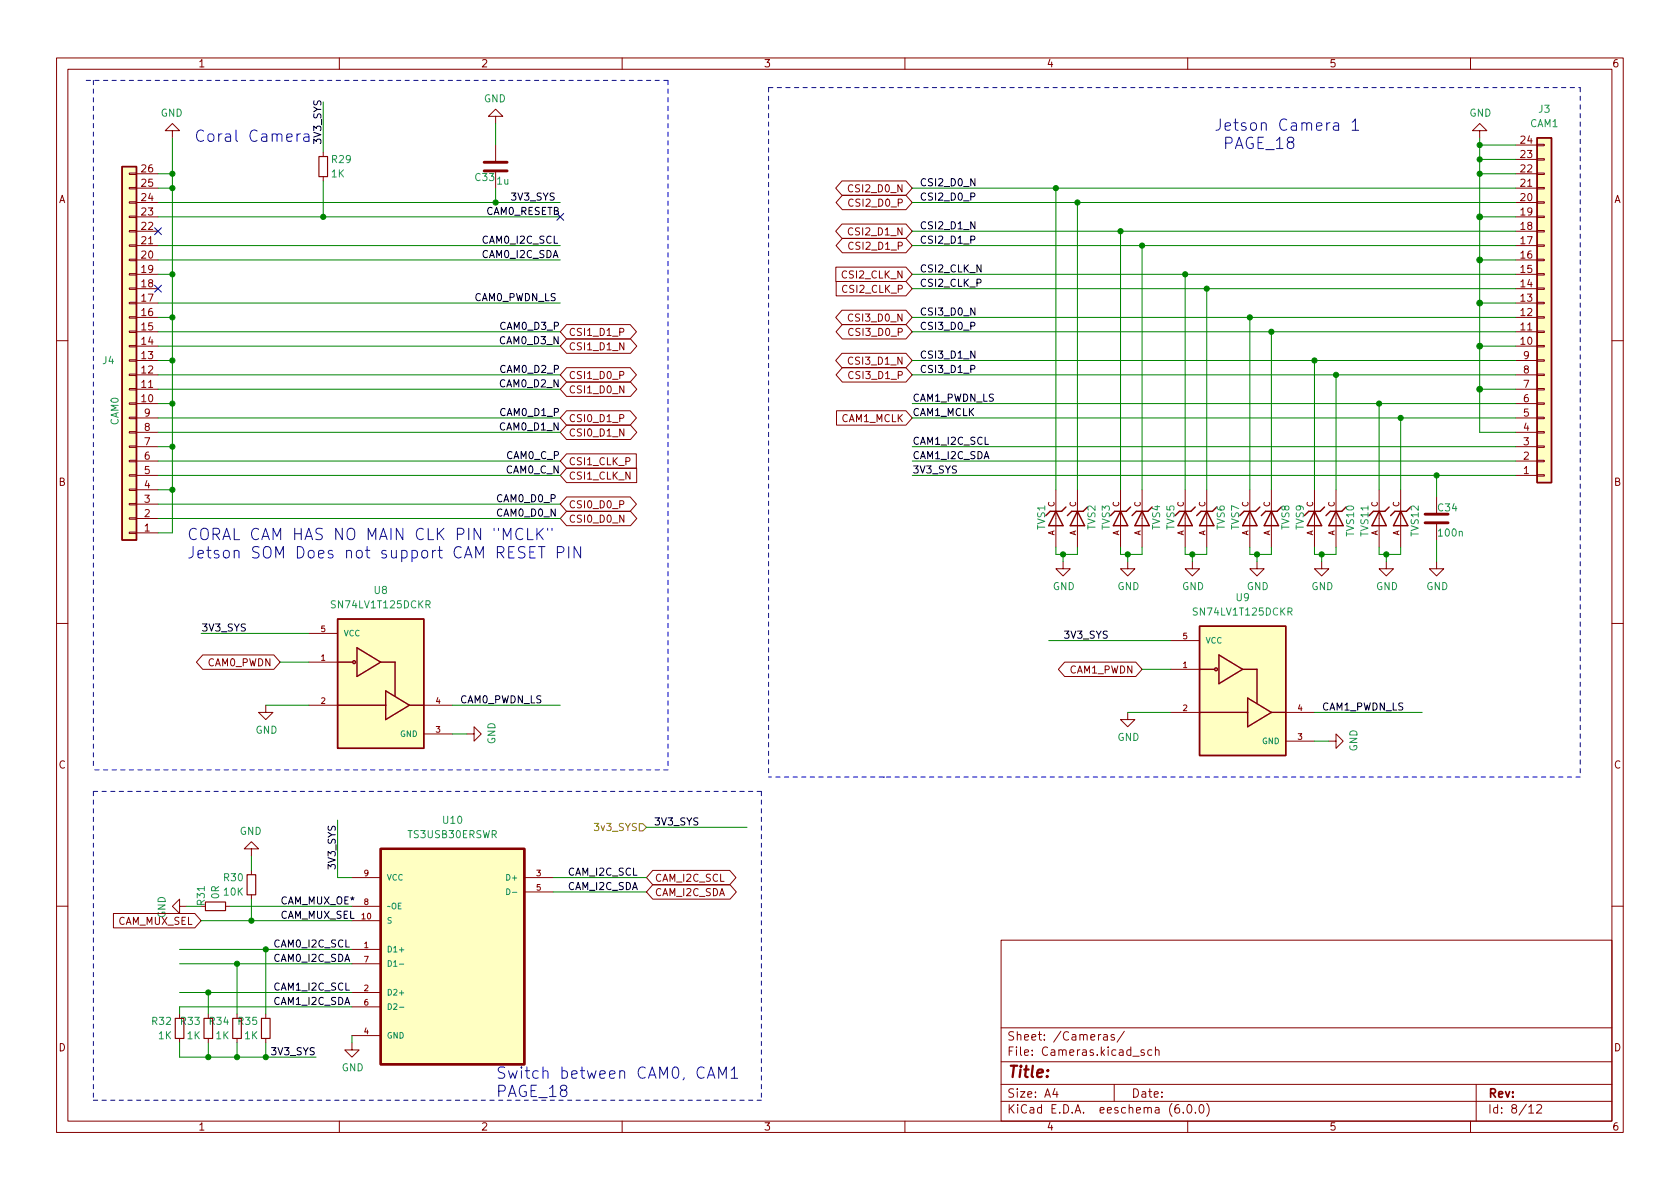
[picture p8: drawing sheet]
<svg xmlns="http://www.w3.org/2000/svg" width="297mm" height="210mm" viewBox="0 0 297 210" stroke-linecap="round" stroke-linejoin="round" font-family="sans-serif">
<g fill="none" stroke="#840000" stroke-width=".18">
<path d="M10 10.2h277v190.1h-277zM12 12.2h273v186.1h-273zM60 10.2v2M110 10.2v2M160 10.2v2M210 10.2v2M260 10.2v2M22.9 30.6h1.2v.3h-1.2zM22.9 33.1h1.2v.3h-1.2zM22.9 35.7h1.2v.2h-1.2zM22.9 38.2h1.2v.3h-1.2zM24.1 38.3h3.8"/>
<path d="M24.1 35.8h3.8M24.1 33.3h3.8M24.1 30.7h3.8M30.5 23.1h1.2l-1.2-1.3-1.3 1.3h1.3v1.3M57.1 26.9v.8M57.1 31.2v.8M87.6 20.6h1.3l-1.3-1.3-1.2 1.3h1.2v1.2M87.6 25.6v2.8M87.6 30.5v2.8M148.9 39.6h11.3l1.1 1.3-1.1 1.3h-11.3l-1.1-1.3zM148.9 32h11.3l1.1 1.3-1.1 1.2h-11.3l-1.1-1.2zM148.9 34.5h11.3l1.1 1.3-1.1 1.3h-11.3l-1.1-1.3z"/>
<path d="M261.6 23.1h-1.3l1.3-1.3 1.3 1.3h-1.3v1.3M268 38.3h3.8M268 35.8h3.8M268 33.3h3.8M268 30.7h3.8M268 28.2h3.8M268 25.6h3.8M271.8 25.5h1.2v.3h-1.2zM271.8 28.1h1.2v.2h-1.2zM271.8 30.6h1.2v.3h-1.2zM271.8 33.1h1.2v.3h-1.2zM271.8 35.7h1.2v.2h-1.2z"/>
<path d="M271.8 38.2h1.2v.3h-1.2zM22.9 40.8h1.2v.2h-1.2zM22.9 43.3h1.2v.3h-1.2zM22.9 45.8h1.2v.3h-1.2zM22.9 48.4h1.2v.2h-1.2zM22.9 50.9h1.2v.3h-1.2zM22.9 53.5h1.2v.2h-1.2zM22.9 56h1.2v.3h-1.2zM22.9 58.5h1.2v.3h-1.2zM24.1 58.7h3.8M24.1 56.1h3.8M24.1 53.6h3.8"/>
<path d="M24.1 51h3.8M24.1 48.5h3.8M24.1 46h3.8M24.1 43.4h3.8M24.1 40.9h3.8M100.2 59.9h11.3l1.1 1.3-1.1 1.3h-11.3l-1.1-1.3zM100.2 57.4h11.2l1.1 1.3-1.1 1.2h-11.2l-1.1-1.2zM147.8 47.2h12.4l1.1 1.3-1.1 1.3h-12.4zM147.8 49.8h12.4l1.1 1.2-1.1 1.3h-12.4zM148.9 54.9h11.3l1.1 1.2-1.1 1.3h-11.3l-1.1-1.3zM148.9 57.4h11.3l1.1 1.3-1.1 1.2h-11.3l-1.1-1.2zM148.9 42.2h11.3l1.1 1.2-1.1 1.3h-11.3l-1.1-1.3z"/>
<path d="M268 58.7h3.8M268 56.1h3.8M268 53.6h3.8M268 51h3.8M268 48.5h3.8M268 46h3.8M268 43.4h3.8M268 40.9h3.8M271.8 40.8h1.2v.2h-1.2zM271.8 43.3h1.2v.3h-1.2zM271.8 45.8h1.2v.3h-1.2zM271.8 48.4h1.2v.2h-1.2z"/>
<path d="M271.8 50.9h1.2v.3h-1.2zM271.8 53.5h1.2v.2h-1.2zM271.8 56h1.2v.3h-1.2zM271.8 58.5h1.2v.3h-1.2zM10 60.2h2M22.9 61.1h1.2v.2h-1.2zM22.9 63.6h1.2v.3h-1.2zM22.9 66.2h1.2v.2h-1.2zM22.9 68.7h1.2v.3h-1.2zM22.9 71.2h1.2v.3h-1.2zM22.9 73.8h1.2v.2h-1.2zM22.9 76.3h1.2v.3h-1.2z"/>
<path d="M22.9 78.9h1.2v.2h-1.2zM24.1 61.2h3.8M24.1 79h3.8M24.1 76.4h3.8M24.1 73.9h3.8M24.1 71.4h3.8M24.1 68.8h3.8M24.1 66.3h3.8M24.1 63.7h3.8M100.2 65h11.2l1.1 1.3-1.1 1.3h-11.2l-1.1-1.3zM100.2 75.2h11.3l1.1 1.2-1.1 1.3h-11.3l-1.1-1.3zM100.2 72.6h11.2l1.1 1.3-1.1 1.3h-11.2l-1.1-1.3z"/>
<path d="M100.2 67.6h11.3l1.1 1.2-1.1 1.3h-11.3l-1.1-1.3zM147.9 72.6h12.3l1.1 1.3-1.1 1.3h-12.3zM148.9 62.5h11.3l1.1 1.2-1.1 1.3h-11.3l-1.1-1.3zM148.9 65h11.3l1.1 1.3-1.1 1.3h-11.3l-1.1-1.3zM268 61.2h3.8M268 79h3.8M268 76.4h3.8M268 73.9h3.8M268 71.4h3.8M268 68.8h3.8M268 66.3h3.8M268 63.7h3.8"/>
<path d="M271.8 61.1h1.2v.2h-1.2zM271.8 63.6h1.2v.3h-1.2zM271.8 66.2h1.2v.2h-1.2zM271.8 68.7h1.2v.3h-1.2zM271.8 71.2h1.2v.3h-1.2zM271.8 73.8h1.2v.2h-1.2zM271.8 76.3h1.2v.3h-1.2zM271.8 78.9h1.2v.2h-1.2zM285 60.2h2M22.9 81.4h1.2v.3h-1.2zM22.9 83.9h1.2v.3h-1.2zM22.9 86.5h1.2v.2h-1.2z"/>
<path d="M22.9 89h1.2v.3h-1.2zM22.9 91.6h1.2v.2h-1.2zM22.9 94.1h1.2v.3h-1.2zM24.1 84.1h3.8M24.1 81.5h3.8M24.1 94.2h3.8M24.1 91.7h3.8M24.1 89.1h3.8M24.1 86.6h3.8M100.2 90.4h11.3l1.1 1.3-1.1 1.3h-11.3l-1.1-1.3zM100.2 87.9h11.2l1.1 1.2-1.1 1.3h-11.2l-1.1-1.3zM100.2 80.3h12.3v2.5h-12.3l-1.1-1.3z"/>
<path d="M100.2 82.8h12.4v2.5h-12.4l-1.1-1.2zM186.7 86.6v10.2M188 99.3v1.3h1.2l-1.2 1.2-1.3-1.2h1.3M190.5 86.6v10.2M198.1 86.6v10.2M199.4 99.3v1.3h1.3l-1.3 1.2-1.3-1.2h1.3M201.9 86.6v10.2M209.5 86.6v10.2M210.8 99.3v1.3h1.3l-1.3 1.2-1.3-1.2h1.3M213.4 86.6v10.2M221 86.6v10.2M222.2 99.3v1.3h1.3l-1.3 1.2-1.2-1.2h1.2"/>
<path d="M224.8 86.6v10.2M232.4 86.6v10.2M233.7 99.3v1.3h1.2l-1.2 1.2-1.3-1.2h1.3M236.2 86.6v10.2M243.8 86.6v10.2M245.1 99.3v1.3h1.3l-1.3 1.2-1.3-1.2h1.3M247.6 86.6v10.2M254 99.3v1.3h1.3l-1.3 1.2-1.3-1.2h1.3M254 87.9v2.8M254 92.7v2.8M268 84.1h3.8M268 81.5h3.8"/>
<path d="M271.8 81.4h1.2v.3h-1.2zM271.8 83.9h1.2v.3h-1.2zM10 110.2h2M35.8 115.8h12.6l1.1 1.3-1.1 1.3h-12.6l-1.1-1.3zM54.6 117.1h5.1M54.6 112h5.1M188.2 117.1h12.6l1.1 1.3-1.1 1.2h-12.6l-1.1-1.2zM207 118.4h5.1M207 113.3h5.1M285 110.2h2M47 124.7v1.3h1.3l-1.3 1.2-1.3-1.2h1.3M54.6 124.7h5.1"/>
<path d="M74.9 124.7h5.1M74.9 129.8h5.1M82.5 129.8h1.3v-1.3l1.3 1.3-1.3 1.3v-1.3M199.4 126v1.2h1.3l-1.3 1.3-1.3-1.3h1.3M207 126h5.1M227.3 126h5.1M227.3 131.1h5.1M234.9 131.1h1.3v-1.3l1.3 1.3-1.3 1.2v-1.2M44.4 150.1h1.3l-1.3-1.3-1.2 1.3h1.2v1.3M44.4 153.9v.8M44.4 158.2v.8M62.2 155.2h5.1"/>
<path d="M92.7 155.2h5.1M92.7 157.7h5.1M115.4 156.5h13.7l1.1 1.2-1.1 1.3h-13.7l-1.1-1.3zM115.4 153.9h13.6l1.1 1.3-1.1 1.3h-13.6l-1.1-1.3zM10 160.2h2M20.1 161.5h14.3l1.2 1.3-1.2 1.3h-14.3zM31.7 160.3v-1.3l-1.2 1.3 1.2 1.2v-1.2h1.3M31.7 179.3v.8M36.8 179.3v.8M39.9 160.3h.7M41.9 179.3v.8M47 179.3v.8"/>
<path d="M62.2 160.3h5.1M62.2 167.9h5.1M62.2 162.8h5.1M62.2 175.5h5.1M62.2 178h5.1M62.2 170.4h5.1M177 166.3h108v32h-108zM285 160.2h2M31.7 183.6v.8M36.8 183.6v.8M41.9 183.6v.8M47 183.6v.8"/>
<path d="M60 198.3v2M62.2 184.4v1.3h1.3l-1.3 1.2-1.2-1.2h1.2M62.2 183.1h5.1M110 198.3v2M160 198.3v2M177 194.8h108M177 191.8h108M177 187.8h108M177 181.8h108M186.5 192.5l-.4 1h1M186.9 193v1M195.1 183h.6l.1 .9"/>
<path d="M195.8 183.3l-.5 .1a.29 .29 0 0 0-.2 .2 .29 .29 0 0 0 .2 .3h.5M197 191.8v3M197 183l-.4-.1-.2 .2 .1 .3 .5 .1v.4h-.6M198.8 182.4l-1.3 1.9M202.3 185.7l-.4-.1-.2 .2 .1 .3 .5 .1v.4h-.6M203.6 185.7l-.4-.1-.3 .3v.4l.2 .3h.5M204.3 185.8l.2-.2 .4 .1v.9M204.3 185.1v1.5M208.4 195.3a.59 .59 0 0 0-.7 .7v.5l.2 .3h.4l.2-.1 .1-.5-.2-.2-.4-.1-.3 .3M209.2 196.7v.1M210 198.3v2M210.1 195.4l.1-.1a.81 .81 0 0 1 .6 .7 .81 .81 0 0 1-.3 .8h-.1a.81 .81 0 0 1-.6-.6 .81 .81 0 0 1 .3-.8z"/>
<path d="M211.4 196.7v.1M212.1 195.5l.3-.2a.81 .81 0 0 1 .5 .7 .81 .81 0 0 1-.3 .8h-.1a.81 .81 0 0 1-.4-1.3zM213.4 195.1a1.72 1.72 0 0 1 0 2.3M260 198.3v2M261 191.8v6.5M270.3 195.8l.4-.5v1.5M270.3 196.8h.9M271.7 195.5l.6-.2 .2 .2 .1 .3-.9 1h.9"/>
</g>
<g fill="none" stroke="#840000" stroke-width=".25">
<path d="M21.6 29.5h2.5v66h-2.5zM271.8 24.4h2.5v60.9h-2.5zM186.7 90.4l1.3 2.6h-2.6zM188.5 89.7l-.8 .7h-2l-.8 .8M190.5 90.4l1.3 2.6h-2.6zM192.3 89.7l-.8 .7h-2l-.8 .8M198.1 90.4l1.3 2.6h-2.6zM199.9 89.7l-.8 .7h-2l-.8 .8M201.9 90.4l1.3 2.6h-2.5zM203.7 89.7l-.8 .7h-2l-.7 .8M209.5 90.4l1.3 2.6h-2.5zM211.3 89.7l-.7 .7h-2.1l-.7 .8"/>
<path d="M213.4 90.4l1.2 2.6h-2.5zM215.1 89.7l-.7 .7h-2.1l-.7 .8M221 90.4l1.2 2.6h-2.5zM222.8 89.7l-.8 .7h-2l-.8 .8M224.8 90.4l1.3 2.6h-2.6zM226.6 89.7l-.8 .7h-2l-.8 .8M232.4 90.4l1.3 2.6h-2.6zM234.2 89.7l-.8 .7h-2l-.8 .8M236.2 90.4l1.3 2.6h-2.6zM238 89.7l-.8 .7h-2l-.8 .8M243.8 90.4l1.3 2.6h-2.5zM245.6 89.7l-.7 .7h-2.1l-.7 .8"/>
<path d="M247.6 90.4l1.3 2.6h-2.5zM249.4 89.7l-.7 .7h-2.1l-.7 .8M59.7 109.5h15.2v22.8h-15.2zM59.7 117.1h2.5M63.1 114.5l4.2 2.6-4.2 2.5zM67.3 117.1h2.5v6M212.1 110.7h15.2v22.9h-15.2zM212.1 118.4h2.5M215.5 115.8l4.2 2.6-4.2 2.5zM219.7 118.4h2.5v5.9M59.7 124.7h8.5M68.2 122.2l4.2 2.5-4.2 2.5z"/>
<path d="M72.4 124.7h2.5M212.1 126h8.5M220.6 123.4l4.2 2.6-4.2 2.5zM224.8 126h2.5"/>
<circle cx="62.6" cy="117.1" r=".25"/>
<circle cx="215" cy="118.4" r=".25"/>
</g>
<g fill="#ffffc2" stroke="#ffffc2" stroke-width=".18">
<path d="M59.7 109.5h15.2v22.8h-15.2z"/>
<path d="M271.8 24.4h2.5v60.9h-2.5z"/>
<path d="M212.1 110.7h15.2v22.9h-15.2z"/>
<path d="M67.3 150.1h25.4v38.1h-25.4z"/>
<path d="M21.6 29.5h2.5v66h-2.5z"/>
</g>
<path d="M56.4 27.7h1.5v3.5h-1.5zM36.3 159.5h3.6v1.5h-3.6zM43.7 154.7h1.5v3.5h-1.5zM31 180.1h1.5v3.5h-1.5zM36.1 180.1h1.5v3.5h-1.5zM41.1 180.1h1.6v3.5h-1.6zM46.2 180.1h1.6v3.5h-1.6z" fill="none" stroke="#840000" stroke-width=".2"/>
<path d="M85.6 28.7h4.1M85.6 30.2h4.1M252 92.5h4M252 90.9h4" fill="none" stroke="#840000" stroke-width=".51"/>
<path d="M67.3 150.1h25.4v38.1h-25.4z" fill="none" stroke="#840000" stroke-width=".41"/>
<path d="M89.6 157.2a.51 .51 0 0 1 .6 .5 .51 .51 0 0 1-.6 .5zM90.6 157.8h.8M70.6 168h.8M70.6 175.6h.8M70.6 178.1h.8M70.6 170.5h.8" fill="none" stroke="#008484" stroke-width=".18"/>
<path d="M113 145.7h.7l.6 .6-.6 .6h-.7z" fill="none" stroke="#848400" stroke-width=".18"/>
<g fill="none" stroke="#0000c2" stroke-width=".18">
<path d="M53.1 23.7a.51 .51 0 0 0-.6 .3M53.8 23.8l.2-.1 .5 .1 .1 1.2M54.6 24.1l-.6 .1a.39 .39 0 0 0-.3 .4 .39 .39 0 0 0 .3 .4l.6-.1M228 25.1l-.4-.4 .1-.2 .3-.2 .6 .1a.42 .42 0 0 1 .1 .4 .42 .42 0 0 1-.3 .3l-.6 .1-.2 .3v.4l.4 .4h.4l.4-.4-.1-.6-.3-.2M235.8 21.8l.2-.1 .6 .1 .1 1.2M236.7 22.2l-.7 .1a.39 .39 0 0 0-.3 .4 .39 .39 0 0 0 .3 .3l.7-.1M239.1 21.6l.5-.6v2M239.1 23h1.1M92.4 93.6a.81 .81 0 0 0-1 0 .81 .81 0 0 0-.2 1 .75 .75 0 0 0 .4 .7 .75 .75 0 0 0 .8-.1M93.3 93.4v2h.9M93.7 97.6h.6M94.6 96.7h-.9v2h.9"/>
<path d="M94.9 93.4v2M95.2 94.3l.9 1.1M95.2 96.7h1.2M95.8 96.7v2M96.1 93.4l-1.2 1.2M96.8 93.4v.4M97.6 93.4v.4M98.5 97.7h.8a.54 .54 0 0 0 .4-.5 .54 .54 0 0 0-.4-.5h-.8v2M100.6 96.7v2M102.7 96.7v2l-1.2-2v2M125.1 190.7l.6-2 .7 2M125.3 190.1h.9"/>
<path d="M127.1 190.7v-2l.6 1.4 .7-1.4v2M129.3 189.2l.5-.5v2M129.3 190.7h1.1"/>
</g>
<g fill="none" stroke="#0000c2" stroke-width=".18" stroke-dasharray=".8 .8">
<path d="M15.2 14.2h102.9M16.5 14.2v121.9M118.1 14.2v121.9M135.9 15.5v121.9M135.9 15.5h143.5M279.4 15.5v121.9M16.5 139.9v54.7M16.5 139.9h118.1M118.1 136.1h-101.6M134.6 139.9v54.7M156.2 137.4h-20.3M156.2 137.4h.1"/>
<path d="M279.4 137.4h-123.2M134.6 194.6h-118.1"/>
</g>
<g fill="none" stroke="#008400" stroke-width=".18">
<path d="M57.1 18v8.9M27.9 33.3h2.6M27.9 35.8h71.2M27.9 30.7h2.6M27.9 38.3h71.2M30.5 24.4v69.8h-2.6M57.1 32v6.3M87.6 21.8v3.8M87.6 33.3v2.5M161.3 33.3h106.7M161.3 35.8h106.7M186.7 33.3v53.3"/>
<path d="M190.5 35.8v50.8M261.6 30.7h6.4M261.6 38.3h6.4M261.6 24.4v52h6.4M261.6 28.2h6.4M261.6 25.6h6.4M27.9 58.7h71.2M27.9 56.1h2.6M27.9 43.4h71.2M27.9 46h71.2M27.9 53.6h71.2M27.9 48.5h2.6"/>
<path d="M161.3 58.7h106.7M161.3 56.1h106.7M161.3 40.9h106.7M161.3 43.4h106.7M161.3 48.5h106.7M161.3 51h106.7M198.1 40.9v45.7M201.9 43.4v43.2M209.5 48.5v38.1M213.4 51v35.6M221 56.1v30.5M224.8 58.7v27.9"/>
<path d="M261.6 46h6.4M261.6 53.6h6.4M27.9 71.4h2.6M27.9 73.9h71.2M27.9 66.3h71.2M27.9 63.7h2.6M27.9 76.4h71.2M27.9 79h2.6M27.9 68.8h71.2M27.9 61.2h71.2M161.3 71.4h106.7M161.3 73.9h106.7"/>
<path d="M161.3 66.3h106.7M161.3 63.7h106.7M161.3 79h106.7M232.4 63.7v22.9M236.2 66.3v20.3M243.8 71.4v15.2M247.6 73.9v12.7M261.6 68.8h6.4M261.6 61.2h6.4M27.9 81.5h71.2M27.9 84.1h71.2M27.9 86.6h2.6"/>
<path d="M27.9 91.7h71.2M27.9 89.1h71.2M161.3 81.5h106.7M161.3 84.1h106.7M186.7 96.8v1.2h3.8v-1.2M188 98v1.3M198.1 96.8v1.2h3.8v-1.2M199.4 98v1.3M209.5 96.8v1.2h3.9v-1.2M210.8 98v1.3M221 96.8v1.2h3.8v-1.2M222.2 98v1.3"/>
<path d="M232.4 96.8v1.2h3.8v-1.2M233.7 98v1.3M243.8 96.8v1.2h3.8v-1.2M245.1 98v1.3M254 84.1v3.8M254 95.5v3.8M35.6 112h19M49.5 117.1h5.1M185.4 113.3h21.6M201.9 118.4h5.1M47 124.7h7.6M80 124.7h19.1"/>
<path d="M80 129.8h2.5M199.4 126h7.6M232.4 131.1h2.5M232.4 126h19.1M44.4 151.4v2.5M44.4 159v3.8M59.7 145v10.2h2.5M97.8 155.2h16.5M97.8 157.7h16.5M114.3 146.3h17.8M31.7 167.9h30.5M31.7 175.5h30.5"/>
<path d="M31.7 170.4h30.5M33 160.3h2.6M35.6 162.8h26.6M36.8 175.5v3.8M40.6 160.3h21.6M41.9 170.4v8.9M47 167.9v11.4M62.2 178h-30.5v1.3M31.7 184.4v2.5h24.2M36.8 184.4v2.5M41.9 184.4v2.5M47 184.4v2.5"/>
<path d="M62.2 183.1v1.3"/>
</g>
<path d="M98.5 37.7l1.2 1.3M99.7 37.7l-1.2 1.3M27.3 40.3l1.2 1.2M27.3 50.4l1.2 1.3M28.5 40.3l-1.2 1.2M28.5 50.4l-1.2 1.3" fill="none" stroke="#000084" stroke-width=".18"/>
<g fill="#008400" stroke="#008400" stroke-width=".18">
<circle cx="201.9" cy="43.4" r=".46"/>
<circle cx="186.7" cy="33.3" r=".46"/>
<circle cx="190.5" cy="35.8" r=".46"/>
<circle cx="198.1" cy="40.9" r=".46"/>
<circle cx="188" cy="98" r=".46"/>
<circle cx="199.4" cy="98" r=".46"/>
<circle cx="243.8" cy="71.4" r=".46"/>
<circle cx="236.2" cy="66.3" r=".46"/>
<circle cx="210.8" cy="98" r=".46"/>
<circle cx="222.2" cy="98" r=".46"/>
<circle cx="232.4" cy="63.7" r=".46"/>
<circle cx="224.8" cy="58.7" r=".46"/>
<circle cx="221" cy="56.1" r=".46"/>
<circle cx="213.4" cy="51" r=".46"/>
<circle cx="209.5" cy="48.5" r=".46"/>
<circle cx="261.6" cy="53.6" r=".51"/>
<circle cx="261.6" cy="38.3" r=".51"/>
<circle cx="261.6" cy="46" r=".51"/>
<circle cx="261.6" cy="28.2" r=".46"/>
<circle cx="261.6" cy="25.6" r=".46"/>
<circle cx="261.6" cy="30.7" r=".46"/>
<circle cx="233.7" cy="98" r=".46"/>
<circle cx="261.6" cy="68.8" r=".51"/>
<circle cx="261.6" cy="61.2" r=".51"/>
<circle cx="247.6" cy="73.9" r=".46"/>
<circle cx="254" cy="84.1" r=".46"/>
<circle cx="245.1" cy="98" r=".46"/>
<circle cx="87.6" cy="35.8" r=".46"/>
<circle cx="57.1" cy="38.3" r=".46"/>
<circle cx="30.5" cy="30.7" r=".46"/>
<circle cx="30.5" cy="33.3" r=".46"/>
<circle cx="47" cy="186.9" r=".46"/>
<circle cx="36.8" cy="186.9" r=".46"/>
<circle cx="47" cy="167.9" r=".46"/>
<circle cx="36.8" cy="175.5" r=".46"/>
<circle cx="41.9" cy="170.4" r=".46"/>
<circle cx="44.4" cy="162.8" r=".46"/>
<circle cx="30.5" cy="48.5" r=".46"/>
<circle cx="30.5" cy="86.6" r=".46"/>
<circle cx="30.5" cy="79" r=".46"/>
<circle cx="41.9" cy="186.9" r=".46"/>
<circle cx="30.5" cy="56.1" r=".46"/>
<circle cx="30.5" cy="63.7" r=".46"/>
<circle cx="30.5" cy="71.4" r=".46"/>
</g>
<g font-size="2.8" fill="#0000c2">
<text x="214.6" y="23.1">Jetson Camera 1</text>
<text x="34.3" y="25.1">Coral Camera</text>
<text x="215.4" y="26.4">PAGE_18</text>
<text x="33" y="95.5">CORAL CAM HAS NO MAIN CLK PIN &quot;MCLK&quot;</text>
<text x="33" y="98.8">Jetson SOM Does not support CAM RESET PIN</text>
<text x="87.6" y="190.8">Switch between CAM0, CAM1</text>
<text x="87.6" y="194">PAGE_18</text>
</g>
<text font-size="2.8" fill="#840000" x="178" y="190.6">Title:</text>
<g font-size="2.1" fill="#840000">
<text x="178" y="184">Sheet: /Cameras/</text>
<text x="178" y="186.7">File: Cameras.kicad_sch</text>
<text x="178" y="196.9">KiCad E.D.A. eeschema (6.0.0)</text>
<text x="178" y="194.1">Size: A4</text>
<text x="200" y="194.1">Date:</text>
<text x="263" y="194.1">Rev:</text>
<text x="263" y="196.9">Id: 8/12</text>
</g>
<g font-size="1.8" fill="#840000">
<text x="35" y="11.9">1</text>
<text x="85" y="11.9">2</text>
<text x="135" y="11.9">3</text>
<text x="185" y="11.9">4</text>
<text x="235" y="11.9">5</text>
<text x="285" y="11.9">6</text>
<text x="268.9" y="27.9">23</text>
<text x="268.9" y="25.4">24</text>
<text x="10.3" y="35.9">A</text>
<text x="25.1" y="35.6">24</text>
<text x="25.1" y="33">25</text>
<text x="25.1" y="30.5">26</text>
<text x="150.4" y="34">CSI2_D0_N</text>
<text x="268.9" y="35.6">20</text>
<text x="268.9" y="33">21</text>
<text x="268.9" y="30.5">22</text>
<text x="285.3" y="35.9">A</text>
<text x="25.1" y="40.6">22</text>
<text x="25.1" y="38.1">23</text>
<text x="150.4" y="41.6">CSI2_D1_N</text>
<text x="150.5" y="36.5">CSI2_D0_P</text>
<text x="268.9" y="40.6">18</text>
<text x="268.9" y="38.1">19</text>
<text x="25.1" y="45.7">20</text>
<text x="25.1" y="43.2">21</text>
<text x="150.5" y="44.2">CSI2_D1_P</text>
<text x="268.9" y="45.7">16</text>
<text x="268.9" y="43.2">17</text>
<text x="25.1" y="53.3">17</text>
<text x="25.1" y="50.8">18</text>
<text x="25.1" y="48.3">19</text>
<text x="149.1" y="49.2">CSI2_CLK_N</text>
<text x="149.1" y="51.8">CSI2_CLK_P</text>
<text x="268.9" y="53.3">13</text>
<text x="268.9" y="50.8">14</text>
<text x="268.9" y="48.3">15</text>
<text x="25.1" y="58.4">15</text>
<text x="25.1" y="55.9">16</text>
<text x="100.5" y="59.4">CSI1_D1_P</text>
<text x="150.4" y="56.9">CSI3_D0_N</text>
<text x="150.5" y="59.4">CSI3_D0_P</text>
<text x="268.9" y="58.4">11</text>
<text x="268.9" y="55.9">12</text>
<text x="25.1" y="63.5">13</text>
<text x="25.1" y="61">14</text>
<text x="100.5" y="61.9">CSI1_D1_N</text>
<text x="150.4" y="64.5">CSI3_D1_N</text>
<text x="268.9" y="61">10</text>
<text x="269.4" y="63.5">9</text>
<text x="25.1" y="71.1">10</text>
<text x="25.1" y="68.6">11</text>
<text x="25.1" y="66">12</text>
<text x="100.5" y="67">CSI1_D0_P</text>
<text x="100.5" y="69.6">CSI1_D0_N</text>
<text x="150.5" y="67">CSI3_D1_P</text>
<text x="269.4" y="71.1">6</text>
<text x="269.4" y="68.6">7</text>
<text x="269.4" y="66">8</text>
<text x="25.5" y="76.2">8</text>
<text x="25.5" y="73.7">9</text>
<text x="100.5" y="77.2">CSI0_D1_N</text>
<text x="100.5" y="74.6">CSI0_D1_P</text>
<text x="148.8" y="74.6">CAM1_MCLK</text>
<text x="269.4" y="76.2">4</text>
<text x="269.4" y="73.7">5</text>
<text x="25.5" y="83.8">5</text>
<text x="25.5" y="81.3">6</text>
<text x="25.5" y="78.7">7</text>
<text x="100.5" y="82.3">CSI1_CLK_P</text>
<text x="269.4" y="83.8">1</text>
<text x="269.4" y="81.3">2</text>
<text x="269.4" y="78.7">3</text>
<text x="10.3" y="85.9">B</text>
<text x="25.5" y="88.9">3</text>
<text x="25.5" y="86.4">4</text>
<text x="100.5" y="89.9">CSI0_D0_P</text>
<text x="100.5" y="84.8">CSI1_CLK_N</text>
<text x="285.3" y="85.9">B</text>
<text x="25.5" y="94">1</text>
<text x="25.5" y="91.4">2</text>
<text x="100.5" y="92.4">CSI0_D0_N</text>
<text x="36.7" y="117.8">CAM0_PWDN</text>
<text x="189.1" y="119.1">CAM1_PWDN</text>
<text x="10.3" y="135.9">C</text>
<text x="285.3" y="135.9">C</text>
<text x="115.7" y="155.9">CAM_I2C_SCL</text>
<text x="115.7" y="158.5">CAM_I2C_SDA</text>
<text x="20.8" y="163.5">CAM_MUX_SEL</text>
<text x="10.3" y="185.9">D</text>
<text x="285.3" y="185.9">D</text>
<text x="35" y="199.9">1</text>
<text x="85" y="199.9">2</text>
<text x="135" y="199.9">3</text>
<text x="185" y="199.9">4</text>
<text x="235" y="199.9">5</text>
<text x="285" y="199.9">6</text>
</g>
<g font-size="1.8" fill="#008484">
<text x="28.4" y="20.6">GND</text>
<text x="85.5" y="18.1">GND</text>
<text x="259.8" y="20.6">GND</text>
<text x="270.5" y="22.5">CAM1</text>
<text x="272.1" y="19.9">J3</text>
<text x="58.7" y="28.8">R29</text>
<text x="58.6" y="31.4">1K</text>
<text x="84.1" y="32">C33</text>
<text x="87.9" y="32.6">1u</text>
<text x="18.2" y="64.4">J4</text>
<text x="21" y="75.2" transform="rotate(-90 21 75.2)">CAM0</text>
<text x="184.8" y="93.7" transform="rotate(-90 184.8 93.7)">TVS1</text>
<text x="193.7" y="93.7" transform="rotate(-90 193.7 93.7)">TVS2</text>
<text x="196.2" y="93.7" transform="rotate(-90 196.2 93.7)">TVS3</text>
<text x="205.1" y="93.7" transform="rotate(-90 205.1 93.7)">TVS4</text>
<text x="207.6" y="93.7" transform="rotate(-90 207.6 93.7)">TVS5</text>
<text x="216.5" y="93.7" transform="rotate(-90 216.5 93.7)">TVS6</text>
<text x="219.1" y="93.7" transform="rotate(-90 219.1 93.7)">TVS7</text>
<text x="228" y="93.7" transform="rotate(-90 228 93.7)">TVS8</text>
<text x="230.5" y="93.7" transform="rotate(-90 230.5 93.7)">TVS9</text>
<text x="239.4" y="94.8" transform="rotate(-90 239.4 94.8)">TVS10</text>
<text x="241.9" y="94.8" transform="rotate(-90 241.9 94.8)">TVS11</text>
<text x="250.8" y="94.8" transform="rotate(-90 250.8 94.8)">TVS12</text>
<text x="254.3" y="90.4">C34</text>
<text x="254.5" y="94.9">100n</text>
<text x="58.9" y="107.6">SN74LV1T125DCKR</text>
<text x="66.2" y="105">U8</text>
<text x="186.1" y="104.3">GND</text>
<text x="197.6" y="104.3">GND</text>
<text x="209" y="104.3">GND</text>
<text x="218.6" y="106.3">U9</text>
<text x="220.4" y="104.3">GND</text>
<text x="231.8" y="104.3">GND</text>
<text x="243.3" y="104.3">GND</text>
<text x="252.2" y="104.3">GND</text>
<text x="211.3" y="108.8">SN74LV1T125DCKR</text>
<text x="45.2" y="129.7">GND</text>
<text x="87.6" y="131.6" transform="rotate(-90 87.6 131.6)">GND</text>
<text x="197.6" y="131">GND</text>
<text x="240" y="132.9" transform="rotate(-90 240 132.9)">GND</text>
<text x="42.4" y="147.6">GND</text>
<text x="72.2" y="148.2">TS3USB30ERSWR</text>
<text x="78.4" y="145.7">U10</text>
<text x="39.6" y="155.8">R30</text>
<text x="36.2" y="160" transform="rotate(-90 36.2 160)">R31</text>
<text x="38.7" y="158.9" transform="rotate(-90 38.7 158.9)">0R</text>
<text x="39.6" y="158.4">10K</text>
<text x="29.3" y="162.4" transform="rotate(-90 29.3 162.4)">GND</text>
<text x="26.9" y="181.2">R32</text>
<text x="28" y="183.8">1K</text>
<text x="32" y="181.2">R33</text>
<text x="33.1" y="183.8">1K</text>
<text x="37.1" y="181.2">R34</text>
<text x="38.2" y="183.8">1K</text>
<text x="42.2" y="181.2">R35</text>
<text x="43.3" y="183.8">1K</text>
<text x="60.4" y="189.4">GND</text>
</g>
<g font-size="1.8">
<text x="56.8" y="25.6" transform="rotate(-90 56.8 25.6)">3V3_SYS</text>
<text x="90.2" y="35.5">3V3_SYS</text>
<text x="162.6" y="35.5">CSI2_D0_P</text>
<text x="162.6" y="32.9">CSI2_D0_N</text>
<text x="85.9" y="38">CAM0_RESETB</text>
<text x="162.6" y="40.5">CSI2_D1_N</text>
<text x="85.1" y="43.1">CAM0_I2C_SCL</text>
<text x="85.1" y="45.6">CAM0_I2C_SDA</text>
<text x="162.6" y="43.1">CSI2_D1_P</text>
<text x="83.8" y="53.2">CAM0_PWDN_LS</text>
<text x="162.6" y="48.2">CSI2_CLK_N</text>
<text x="162.6" y="50.7">CSI2_CLK_P</text>
<text x="88.6" y="58.3">CAM0_D3_P</text>
<text x="162.6" y="55.8">CSI3_D0_N</text>
<text x="162.6" y="58.3">CSI3_D0_P</text>
<text x="88.5" y="60.9">CAM0_D3_N</text>
<text x="88.6" y="65.9">CAM0_D2_P</text>
<text x="162.6" y="63.4">CSI3_D1_N</text>
<text x="162.6" y="65.9">CSI3_D1_P</text>
<text x="88.5" y="68.5">CAM0_D2_N</text>
<text x="161.3" y="71">CAM1_PWDN_LS</text>
<text x="88.5" y="76.1">CAM0_D1_N</text>
<text x="88.6" y="73.6">CAM0_D1_P</text>
<text x="161.3" y="73.6">CAM1_MCLK</text>
<text x="89.5" y="83.7">CAM0_C_N</text>
<text x="89.6" y="81.2">CAM0_C_P</text>
<text x="161.3" y="83.7">3V3_SYS</text>
<text x="161.3" y="78.6">CAM1_I2C_SCL</text>
<text x="161.3" y="81.2">CAM1_I2C_SDA</text>
<text x="87.6" y="88.8">CAM0_D0_P</text>
<text x="87.6" y="91.3">CAM0_D0_N</text>
<text x="35.6" y="111.7">3V3_SYS</text>
<text x="188" y="112.9">3V3_SYS</text>
<text x="81.3" y="124.4">CAM0_PWDN_LS</text>
<text x="233.7" y="125.6">CAM1_PWDN_LS</text>
<text x="115.6" y="145.9">3V3_SYS</text>
<text x="59.3" y="153.9" transform="rotate(-90 59.3 153.9)">3V3_SYS</text>
<text x="100.3" y="154.8">CAM_I2C_SCL</text>
<text x="49.5" y="159.9">CAM_MUX_OE*</text>
<text x="100.3" y="157.4">CAM_I2C_SDA</text>
<text x="48.3" y="167.5">CAM0_I2C_SCL</text>
<text x="49.5" y="162.5">CAM_MUX_SEL</text>
<text x="48.3" y="170.1">CAM0_I2C_SDA</text>
<text x="48.3" y="177.7">CAM1_I2C_SDA</text>
<text x="48.3" y="175.2">CAM1_I2C_SCL</text>
<text x="48.2" y="186.6">3V3_SYS</text>
</g>
<text font-size="1.8" fill="#848400" x="105.4" y="146.9">3v3_SYS</text>
<g font-size="1.4" fill="#840000">
<text x="186.4" y="89.7" transform="rotate(-90 186.4 89.7)">C</text>
<text x="190.2" y="89.7" transform="rotate(-90 190.2 89.7)">C</text>
<text x="197.9" y="89.7" transform="rotate(-90 197.9 89.7)">C</text>
<text x="201.7" y="89.7" transform="rotate(-90 201.7 89.7)">C</text>
<text x="209.3" y="89.7" transform="rotate(-90 209.3 89.7)">C</text>
<text x="213.1" y="89.7" transform="rotate(-90 213.1 89.7)">C</text>
<text x="220.7" y="89.7" transform="rotate(-90 220.7 89.7)">C</text>
<text x="224.5" y="89.7" transform="rotate(-90 224.5 89.7)">C</text>
<text x="232.2" y="89.7" transform="rotate(-90 232.2 89.7)">C</text>
<text x="236" y="89.7" transform="rotate(-90 236 89.7)">C</text>
<text x="243.6" y="89.7" transform="rotate(-90 243.6 89.7)">C</text>
<text x="247.4" y="89.7" transform="rotate(-90 247.4 89.7)">C</text>
<text x="186.4" y="94.7" transform="rotate(-90 186.4 94.7)">A</text>
<text x="190.2" y="94.7" transform="rotate(-90 190.2 94.7)">A</text>
<text x="197.9" y="94.7" transform="rotate(-90 197.9 94.7)">A</text>
<text x="201.7" y="94.7" transform="rotate(-90 201.7 94.7)">A</text>
<text x="209.3" y="94.7" transform="rotate(-90 209.3 94.7)">A</text>
<text x="213.1" y="94.7" transform="rotate(-90 213.1 94.7)">A</text>
<text x="220.7" y="94.7" transform="rotate(-90 220.7 94.7)">A</text>
<text x="224.5" y="94.7" transform="rotate(-90 224.5 94.7)">A</text>
<text x="232.2" y="94.7" transform="rotate(-90 232.2 94.7)">A</text>
<text x="236" y="94.7" transform="rotate(-90 236 94.7)">A</text>
<text x="243.6" y="94.7" transform="rotate(-90 243.6 94.7)">A</text>
<text x="247.4" y="94.7" transform="rotate(-90 247.4 94.7)">A</text>
<text x="56.8" y="111.8">5</text>
<text x="209.2" y="113">5</text>
<text x="56.8" y="116.8">1</text>
<text x="209.2" y="118.1">1</text>
<text x="56.8" y="124.5">2</text>
<text x="77.1" y="124.5">4</text>
<text x="209.2" y="125.7">2</text>
<text x="229.5" y="125.7">4</text>
<text x="77.1" y="129.5">3</text>
<text x="229.5" y="130.8">3</text>
<text x="64.4" y="154.9">9</text>
<text x="94.9" y="154.9">3</text>
<text x="64.4" y="160">8</text>
<text x="94.9" y="157.5">5</text>
<text x="64" y="162.6">10</text>
<text x="64.4" y="167.6">1</text>
<text x="64.4" y="170.2">7</text>
<text x="64.4" y="175.3">2</text>
<text x="64.4" y="177.8">6</text>
<text x="64.4" y="182.9">4</text>
</g>
<g font-size="1.4" fill="#008484">
<text x="60.7" y="112.5">VCC</text>
<text x="213.1" y="113.8">VCC</text>
<text x="70.8" y="130.3">GND</text>
<text x="223.2" y="131.6">GND</text>
<text x="68.3" y="155.7">VCC</text>
<text x="89.8" y="155.7">D+</text>
<text x="68.3" y="160.8">~OE</text>
<text x="68.3" y="163.3">S</text>
<text x="68.3" y="168.4">D1+</text>
<text x="68.3" y="170.9">D1-</text>
<text x="68.3" y="176">D2+</text>
<text x="68.3" y="178.6">D2-</text>
<text x="68.3" y="183.6">GND</text>
</g>
</svg>
